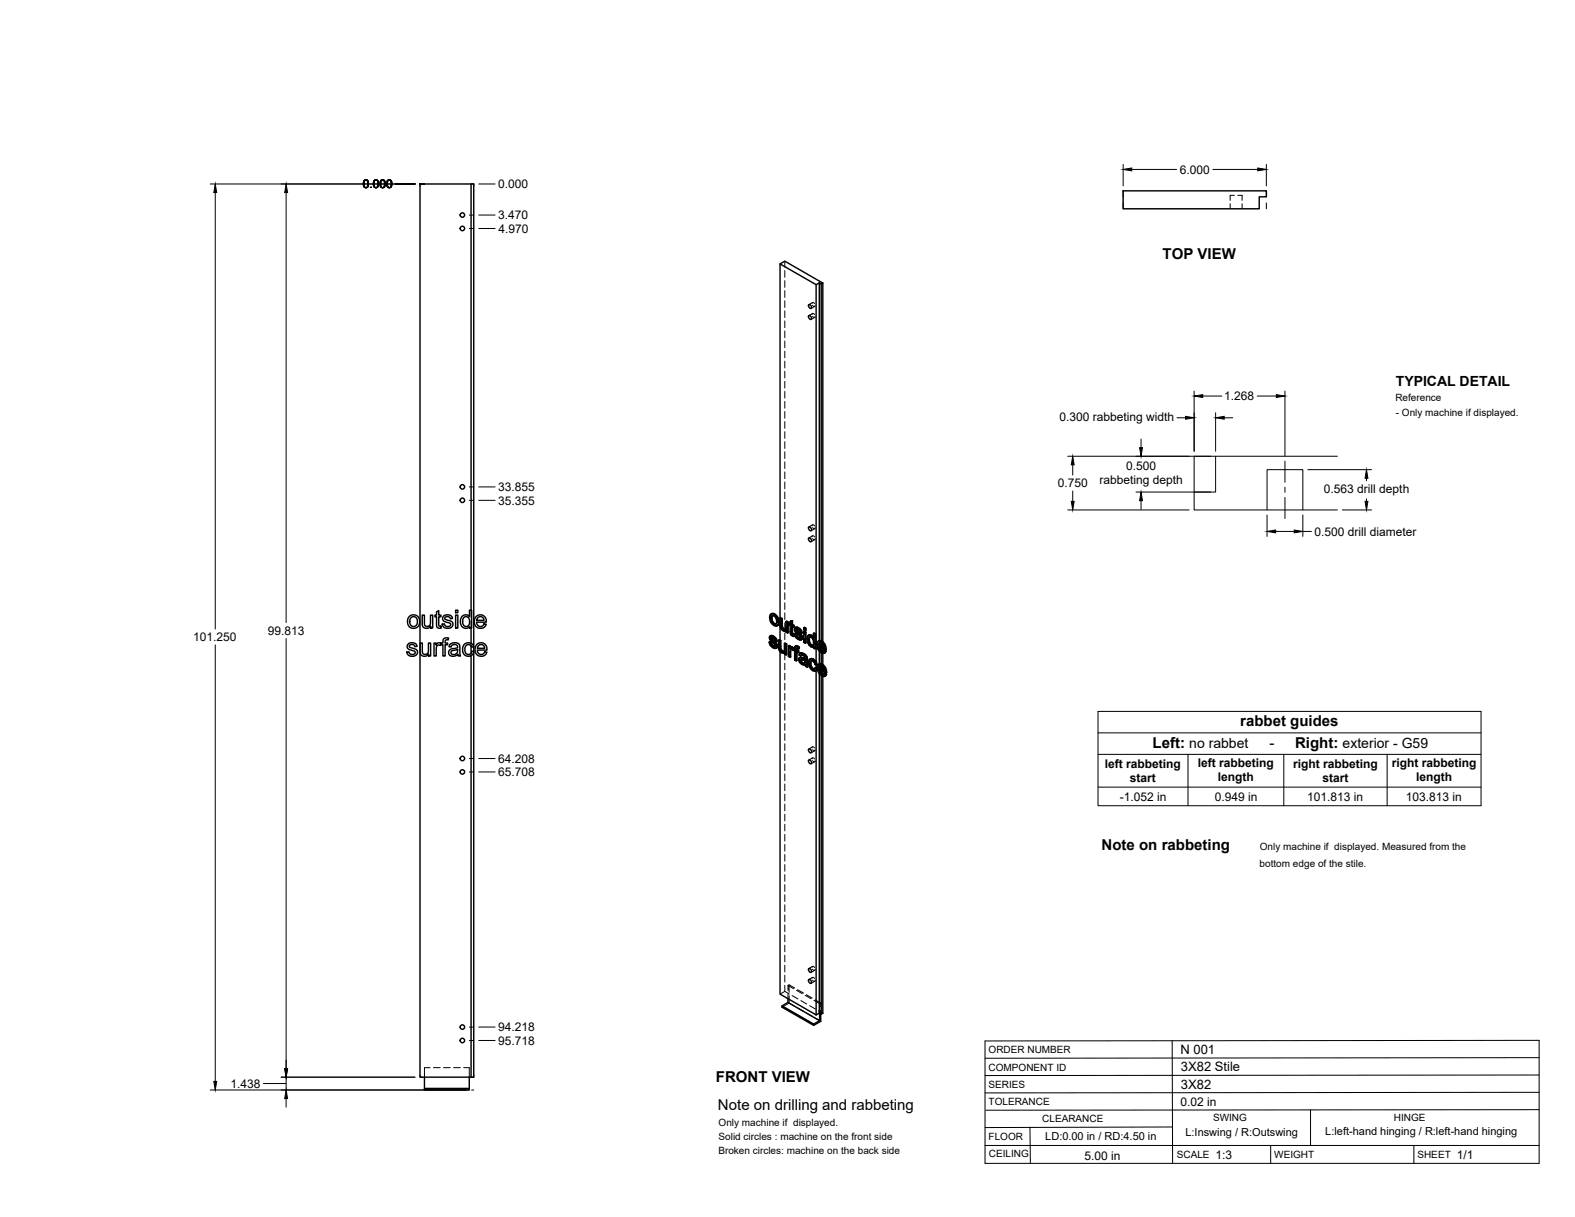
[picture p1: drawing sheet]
<svg xmlns="http://www.w3.org/2000/svg" width="559mm" height="432mm" viewBox="0 0 559 432" stroke-linecap="round" stroke-linejoin="round" font-family="sans-serif">
<!-- layer: Visible -->
<g fill="none" stroke="#000" stroke-width=".51">
<path d="M167.1 65.3v151.2M398.5 67.7h50.8v2.1h-2.5v4.3h-48.3zM276.8 93.6l1.6-.9 13.5 7.7M287 112a.82 .82 0 0 1 .8 .4 .82 .82 0 0 1-.2 1l-.7-.8zM287 108.1a.82 .82 0 0 1 .8 .4 .82 .82 0 0 1-.2 1l-.7-.8zM289.6 101l1.1-.6v126.9M289.6 101l-12.8-7.4v125.7l.5 .3 .3-.1v2.8M289.6 101v133.8M290.7 100.4l.7 .4M291.4 100.8v126.6M291.9 100.4v127.3M291.9 100.4l-.5 .4"/>
<path d="M287 190.8a.82 .82 0 0 1 .8 .5 .82 .82 0 0 1-.2 .9l-.7-.7zM287 186.9a.82 .82 0 0 1 .8 .5 .82 .82 0 0 1-.2 1l-.7-.8zM145.3 218.7a2.31 2.31 0 0 1 3.6 1.7 2.31 2.31 0 0 1-3.4 2.2l-.1-.1a2.81 2.81 0 0 1-.1-3.8zM145.8 219.2l.9-.4 .7 .2 .5 .5 .2 1.6-.8 1.1h-1l-.8-.7-.1-1.3zM149.8 218.2h.8v2.6a1.15 1.15 0 0 0 1.1 1.5 1.15 1.15 0 0 0 1-1.6v-2.5h.8v4.6h-.7v-.6a1.63 1.63 0 0 1-1.9 .7 1.63 1.63 0 0 1-1.1-1.8zM154.9 217.1l.8-.5v1.6h.7v.6h-.7v3.2l.7 .1 .2 .7-.6 .1a1.04 1.04 0 0 1-1.1-1.4v-2.7h-.6v-.6h.6zM157.4 218.5l.9-.3h1.1a1.33 1.33 0 0 1 1.1 1.2l-.7 .1a.99 .99 0 0 0-1-.8 .99 .99 0 0 0-1 .9l2.6 1.1a1.57 1.57 0 0 1-.2 1.9 1.57 1.57 0 0 1-1.9 .3l-.7-.3-.5-.6-.2-.5 .8-.2a1.09 1.09 0 0 0 1.1 1 1.09 1.09 0 0 0 1.1-1l-1.9-.7a1.2 1.2 0 0 1-.9-.8 1.2 1.2 0 0 1 .3-1.3zM161.6 218.2h.8v4.6h-.8zM161.6 216.5h.8v.9h-.8zM163.9 218.8a1.73 1.73 0 0 1 2.7 0v-2.3h.7v6.3h-.7v-.5a1.9 1.9 0 0 1-2.3 .4 1.9 1.9 0 0 1-1-2.1zM164.5 219.2l.9-.4 .9 .4 .3 1.2-.2 1.2a1.26 1.26 0 0 1-1.6 .6 1.26 1.26 0 0 1-.7-1.6zM168.9 218.8a2.15 2.15 0 0 1 2.6-.4 2.15 2.15 0 0 1 1 2.3h-3.4l.2 .8a1.29 1.29 0 0 0 1.2 .8 1.29 1.29 0 0 0 1.2-.9l.8 .1-.5 .8a2.33 2.33 0 0 1-3.2 0 2.33 2.33 0 0 1-.1-3.2z"/>
<path d="M169.5 219.1l.6-.3 .9 .1 .4 .3 .3 .9h-2.6zM273.6 217.8l.7-.2 .5 .2zM273.6 217.8l-.6 1.1 .5 1.9 1.3 1.2 .6 .1 .5-.3M273.6 219.4l.3 1.3M274.1 218.4l-.2 .8M274.6 218l.9 .9a1.64 1.64 0 0 1 .9 1.7M274.8 217.8l1.1 1.2M275.7 219.1l.4 1.7 .3-.2-.2 1.1M277.3 219.6v2.7h.3l.2 .5M277.6 219.5l-.6-.3-.3 .1 .2 3.3 1 1.2 .6 .2 .4-.2M144.8 228.6l.8-.5h1.3a1.33 1.33 0 0 1 1.1 1.2l-.8 .1a1.02 1.02 0 0 0-1-.7 1.02 1.02 0 0 0-1 .7l2.7 1.3a1.65 1.65 0 0 1-.4 1.9 1.65 1.65 0 0 1-2 .1l-.9-.5-.3-.8 .8-.1a1.1 1.1 0 0 0 1.1 .9 1.1 1.1 0 0 0 1.1-1l-2-.7a1.17 1.17 0 0 1-.5-1.9zM149.1 228.2h.7v2.5a1.15 1.15 0 0 0 1.2 1.5 1.15 1.15 0 0 0 1-1.6v-2.4h.8v4.5h-.7v-.6a1.63 1.63 0 0 1-2 .7 1.63 1.63 0 0 1-1-1.8z"/>
<path d="M154 228.2h.7v.7a1.12 1.12 0 0 1 1.8-.6l.6-.1v-.5a1.33 1.33 0 0 1 .6-1.3 1.33 1.33 0 0 1 1.5 0l-.2 .7a.71 .71 0 0 0-.7-.1 .71 .71 0 0 0-.4 .7v.5h.9v.6h-.9v3.9h-.8v-3.9h-.6v-.4l-.3 .6-.3-.1a1.07 1.07 0 0 0-1.1 1.4v2.4h-.8zM159.8 228.5l1.8-.5 1.3 .5 .5 4.2h-.8l-.2-.5a1.75 1.75 0 0 1-1.9 .7 1.75 1.75 0 0 1-1.3-1.7l.8-.9 1.5-.3a.7 .7 0 0 0 .8-.7 .7 .7 0 0 0-.9-.6l-1 .2-.3 .7-.8-.1zM160.2 231l1.4-.3a.43 .43 0 0 1 .6-.2 .43 .43 0 0 1 .1 .5 1.2 1.2 0 0 1-1 1.2 1.2 1.2 0 0 1-1.3-.8zM164.7 228.7a1.96 1.96 0 0 1 3.4 .8l-.8 .1a1.29 1.29 0 0 0-1.7-.8 1.29 1.29 0 0 0-.7 1.8l.2 1 .6 .5a1.16 1.16 0 0 0 1.7-1l.7 .1-.3 .9a2.18 2.18 0 0 1-2.9 .4 2.18 2.18 0 0 1-.7-2.9zM167.1 222.8v5.4M167.1 229.2v2.5M167.1 232.6v149.6M168.1 231.2v-165.9h-19.1v316.9h18.1M168.1 231.4v150.8h-1M169.1 228.7a2.15 2.15 0 0 1 2.6-.4 2.15 2.15 0 0 1 1.1 2.4h-3.4l.1 .7a1.29 1.29 0 0 0 1.3 .8 1.29 1.29 0 0 0 1.2-.9l.8 .1-.5 .8a2.35 2.35 0 0 1-3.2-.1 2.35 2.35 0 0 1-.1-3.2zM169.8 229l.5-.3a1.27 1.27 0 0 1 1.7 1.3h-2.6zM272.9 227.8l.5 .2"/>
<path d="M273.3 225.6l1.1 .1M273.4 228l.3-.1 .2 .7-.2 .2zM273.5 226.5l.1 .3 .2-.2 .2 .3M273.6 226.8l.2 .2 .3-.1 1.3 1.2M273.6 225.5l-.4 .2M273.7 228.8l.6 .5h.7M273.7 225.7l.5 .2 .2-.2 .7 .5M273.7 227.9l-.6-.2-.2 .1 .4 1.2 .7 .7a1.05 1.05 0 0 0 1.4 .2M273.8 227l1.2 1.2 .4-.1 .3 .5M273.8 226.3h.1M273.8 226.6v-.3l-.3 .1a1.11 1.11 0 0 1 1.4 1l.5 .2M273.9 220.7l.3-.2 .6 .8h-.3z"/>
<path d="M273.9 228.6l.6 .6M274 225.5l-.9 .2-.1 .8 .3 .8 1.6 1.5-.1 .7M274.2 225.9l.6 .5 .3-.2 .4 .6M274.2 220.5l-.3-1.3-.3 .2v-.3l.3-.6 .3-.1 .8 .5 .5 1.3-.2 1.1-.7 .1M274.3 229.3l.5 .2M274.8 226.4l.5 .6 .2-.2 .2 .7-.3 .1-.1-.6M274.8 221.3l.5 .1M274.9 229.4l-.1 .1M275.1 228.2l.3 .6 .3-.2 .1 .7M275.4 228.8l.2 .6 .2-.1-.1 .5M275.6 229.4l-.2 .5 .3-.1-.4 .2M276.1 220.8l-.2 1 .3-.1-.5 .4"/>
<path d="M276.2 227.1l.6 .3 .3-.1v2.8M276.8 231.1v121.6l12.8 7.4M276.8 227.4v2.8l.3-.1 .2 .5M276.8 222.1v5M276.8 230.2l.2 .5 .3-.1 .4 .4M277 230.7l.4 .4h.8l-.3 .1M277.1 227.3l-.6-.3-.3 .1v2.5l.2 1.1 .7 .8a.84 .84 0 0 0 1.3 .1M277.3 222.4l.2 .5 .3-.1 .4 .4M277.4 231.1l.5 .1M277.5 222.9l.5 .4h.7M278 223.3l.4 .2M278.3 228.3l.5 .3 .3-.1v3.7l-.3 .2v-3.8"/>
<path d="M278.4 231.6v.5l.4 .3M278.4 231.6l-.2 .1M278.7 223.3l-.3 .2M278.7 223.2l-.3 .3M278.8 220.5l.6 .4 .3-.2v3.8l-.3 .1v-3.7M278.9 223.8v.5l.5 .3M278.9 223.8l-.2 .1M279.1 228.5l-.5-.3-.3 .1v2.5l-.4 .4M279.7 220.7l-.6-.3-.3 .1-.1 2.7M279.7 229.2l.5 .2 .3-.1v.4l.3-.2M280.2 229.4v.6l.6-.5 .4 .1M280.3 221.1l-.4 .1v.5l.4 .2 .1 2.9 .7 .9h.7l-.1-.6h-.5"/>
<path d="M280.3 220.5l.9-.3v1.4M280.4 230.6l.1 2.5-.2 .1v-2M280.5 229.3l-.5-.3-.3 .2v3.7l.6 .3M280.6 229.7l.6-.1 .5 .4M280.7 230.3l-.1 .1M280.9 220.4v1.3l.3-.1 .5 .3M280.9 221.7l.6 .3 .2-.1v.5l-.2 .1v-.5M280.9 229.7l.6 .4M280.9 224.8l.6 .2M281 225l.7 .1M281.2 220.2l-.9 .3v.9l-.4-.2M281.2 222.4v2.2"/>
<path d="M281.3 230.8l-.8-.4v.7M281.5 222.5l-.6-.3v2.5l.4 .1M281.5 230.6l.4 .3v3.3l.6 .3M281.5 230.6v-.2l-.2 .4M281.5 225.2v.6M281.5 230.7l-.2 .1M281.7 230l.2 .1M281.8 224.9l.5 .2M282.2 222.7h1.1M282.3 229.3h.8l.5 .3M282.3 225.1l.3-.2 .3 .7-.3 .2zM282.4 223.5v.3l.3-.2 .3 .3"/>
<path d="M282.4 223.8l.3 .2a1.11 1.11 0 0 1 1.3 .8l.2 .3M282.5 230.7l.6 .4 .3-.2v.5l-.3 .2v-.5M282.5 222.5l-.4 .2M282.6 229.1l-.4 .2M282.6 225.8l.5 .5h.8M282.6 222.7l.5 .2 .2-.2 .7 .5M282.6 224.9h-.8l.6 1.3 1.1 .8 .8-.1M282.7 224l1.3 1.3 .2-.2 .4 .6M282.7 223.3v.1M282.7 223.6v-.2h-.3a1.12 1.12 0 0 1 1.4 1.1l.6 .2M282.8 231.4v2.9l-.3 .2v-3.3l.6 .4M282.8 230v.6"/>
<path d="M282.9 229.4l.5 .4 .2-.2-.3 .7 .1-.5M282.9 225.6l.5 .6M282.9 222.5l-.9 .3-.1 .7 .5 1 1.3 1.2 .2 .5-.2 .3M283.1 222.9l.6 .5 .3-.2 .4 .6M283.1 229.3l-.5-.2-.5 .3-.2 1-.4-.3 .2-.1M283.1 226.3l.6 .2M283.3 230.3a.4 .4 0 0 0-.5-.4 .4 .4 0 0 0-.3 .5v.3l.3-.1 .6 .3M283.7 223.4l.5 .6 .2-.2 .2 .7-.2 .2-.2-.7M283.8 233.4l.8-.1 1 .4M283.8 226.5h-.1M284 234.3l.1 .5 .3-.1 .5 .4M284 225.3l.3 .5 .3-.1 .2 .6"/>
<path d="M284 234.1v.2l.2-.1 .2 .5M284 233.2l-.4 .2M284.1 234.8l.5 .5h.9M284.2 234l-.2 .1M284.2 231.8l.7 .3 .3-.2 .7 .5M284.2 234l.8 .2a.64 .64 0 0 1 .6 .6 .64 .64 0 0 1-.4 .7M284.3 234l-.1 .2M284.3 225.8l.2 .6 .3-.1-.2 .5M284.4 232.4l-.4 .4a.92 .92 0 0 1 1-.3 .92 .92 0 0 1 .6 .9v.5l-1.4-.5M284.4 233.2l-.9 .3-.1 .8 .5 1 1 .6a.61 .61 0 0 1 .9 .5l.6 .3M284.5 226.4l-.2 .5 .3-.1-.4 .3M284.5 231.6l-.7 .2"/>
<path d="M284.6 235.3h.9M284.9 232.1l.7 .5 .3-.2 .4 .5M285.1 224.2l.3-.2 .6 .3-.3 .2zM285.1 222.7l.3-.1 .6 .3-.3 .1zM285.1 224.2v3.7l.6 .3M285.1 222.7v.8l.6 .3M285.2 231.9l-.7-.3-.8 .3-.2 .5 .5 .4M285.6 232.6l.4 .5 .3-.2 .1 .5M286 224.3v3.8l-.3 .1v-3.7M286 222.9v.7l-.3 .2v-.8M286 233.1l.2 .5 .2-.2 .1 2.6M286.2 233.6v2.6l.3-.2 .1 .6-.2 .1-.2-.5"/>
<path d="M286.9 227.1l.2 1.2M287 225.4h1l.5 .4M287.1 226.1l.9 .2 .6 1v1.4l-.4 .4-.4-.1M287.1 226.1l-.2 1 .3-.2 .2 1.2M287.1 228.3l.3-.2 .7 .7-.4 .1zM287.2 226.1h-.1M287.3 225.2l-.6 .3M287.4 226l-.2 .9M287.4 235.5a1.17 1.17 0 0 0 .7 1.3l.5 .5M287.6 233.8l.8 .2 .2-.1 .9 .8M287.7 236.7l.7 .7h.6M287.7 225.6l.5 .4h.4"/>
<path d="M287.9 233.7l-.6 .2M287.9 234.4l-.2 .9M288 225.4l-.7-.2-.6 .3-.4 1 .2 1.4 .9 1.4a.76 .76 0 0 0 1.2 .1M288.1 228.8l.3 .1M288.4 234l.8 .8 .3-.1 .4 1.1-.2 .2-.5-1.2M288.6 224.7l.5 .3 .3-.1v5.2l-.3 .1v-5.2M288.6 229.4v.5l.5 .3M288.6 229.5l-.2 .1M288.6 233.9l-1-.1a2.25 2.25 0 0 0-.1 3.3l.9 .9 .9 .1M289.2 237l.5 .4M289.4 224.9l-.5-.3-.3 .1v1.9l-.4-.6M289.6 235.9v1"/>
<path d="M289.6 237.9v122.2M289.7 236l-.6-.2-.5-1.1-.7-.3-.3 .3-.2 .8 .3-.2 .3 1.3M289.7 237.4l.3-.2-.2 .5-.5 .4zM290 237.2l-.5-.4-.3 .2a.49 .49 0 0 1-.3 .5 .49 .49 0 0 1-.5-.1M290.3 227.5h.6a1.83 1.83 0 0 1 1.8 1.1M290.4 235.7h.7a1.72 1.72 0 0 1 1.8 1.1M290.6 236.9l1.8 1.1-.6-1.4a.62 .62 0 0 0-.8-.3 .62 .62 0 0 0-.4 .6l.3-.1 1.5 .8M290.7 239v120.5l-1.1 .6M290.7 231v4.6M290.7 230.4l.7 .7 .7-.1M290.7 229.4l.3 .8M290.9 228l-.2 .6"/>
<path d="M290.9 238.5a1.08 1.08 0 0 0 1.3 .7h.1M290.9 237.6l.2 .8M291 236.3l-.1 .5M291.3 227.6l.9 .9a1.73 1.73 0 0 1 .9 1.8M291.4 228.2l.6 .6 .2 1-1.8-1.1M291.4 228.2l-.7-.1-.3 .6 .3-.1 1.5 .8M291.4 228.2v.7M291.4 229.8v.9M291.4 231.6v3.9M291.4 236.3v.7M291.4 237.9v.8M291.4 239.7v120.1"/>
<path d="M291.4 231.1l.5 .1M291.5 235.9l.9 .8a1.68 1.68 0 0 1 .9 1.8M291.5 239.3l.6 .1M291.6 227.5l-1.1-.1-.5 .4-.2 .8 .4 1.8 1.2 1.2M291.8 235.7l-.7-.2-.9 .5-.2 .8 .2 1.4 .7 1.1 1.1 .7 .7-.1 .6-.7M291.9 240v119.5l-.5 .3M291.9 228.7v.6M291.9 230.1v.9M291.9 231.8v4M291.9 236.7v.7M291.9 238.2v1M292 231.1l-.1 .1"/>
<path d="M292.2 239.3l-.1 .1M292.2 230.8l.6 .4M292.4 228.8l.4 1.7 .3-.2-.3 .2M292.4 239l.6 .4M292.6 237l.4 1.7 .3-.2-.3 .2M292.8 230.6l-2.4-1.4 .3 1.2 .3-.2 .7 .7M293 238.8l-2.4-1.4 .3 1.1 .2-.1 .7 .7M293.1 231l-.7 .8M293.1 231l-.8 .8-.9-.2M293.1 231l-.6-.4-.6 .6M293.3 239.2l-.7 .7M293.3 239.2l-.6-.4-.6 .6"/>
<path d="M287 269.6a.82 .82 0 0 1 .8 .5 .82 .82 0 0 1-.2 .9l-.7-.7zM287 265.7a.82 .82 0 0 1 .8 .5 .82 .82 0 0 1-.2 .9l-.7-.7zM279.6 354.3v1.4l-2.1 1.2v.5l11.2 6.4v-.5l-11.2-6.4M279.6 355.7l11.2 6.4-2.1 1.2M287 347.5a.82 .82 0 0 1 .8 .5 .82 .82 0 0 1-.2 .9l-.7-.7zM287 343.6a.82 .82 0 0 1 .8 .5 .82 .82 0 0 1-.2 .9l-.7-.7zM290.7 359.5l.7 .3M290.8 359.5v2.6M291.2 359.7v2.7l-2.5 1.4M150.6 382.2v4.6h15.9v-.6h-15.9M166.5 382.2v4"/>
<circle cx="164.1" cy="76.3" r=".79"/>
<circle cx="164.1" cy="81.1" r=".79"/>
<circle cx="164.1" cy="172.8" r=".79"/>
<circle cx="164.1" cy="177.5" r=".79"/>
<circle cx="164.1" cy="273.9" r=".79"/>
<circle cx="164.1" cy="269.1" r=".79"/>
<circle cx="164.1" cy="369.2" r=".79"/>
<circle cx="164.1" cy="364.4" r=".79"/>
</g>
<!-- layer: Hidden -->
<g fill="none" stroke="#000" stroke-width=".35">
<path d="M436.5 72.3v1.8M438 69.3h-1.5v1.8M439.2 69.3h1.5v1.8M440.7 72.3v1.8M278.4 92.7v2.1M278.4 96v2.4M278.4 99.6v2.4M278.4 103.1v2.4M278.4 106.7v2.4M278.4 110.3v2.4M278.4 113.9v2.3M278.4 117.4v2.4"/>
<path d="M288.1 111.6l.3-.4 .6 .4M288.1 107.7l.3-.4 .6 .4M288.2 111.3l-1.2 .7M288.2 107.4l-1.2 .7M288.3 112.2l.5 .4 .4-.4M288.3 108.3l.5 .5 .4-.4M289.1 112.6l-1.3 .7M289.1 108.7l-1.3 .8M278.4 121v2.4M278.4 124.6v2.4M278.4 128.1v2.4M278.4 131.7v2.4"/>
<path d="M278.4 135.3v2.4M278.4 138.9v2.3M278.4 142.4v2.4M278.4 146v2.4M278.4 149.6v2.4M278.4 153.2v2.3M278.4 156.7v2.4M278.4 160.3v2.4M278.4 163.9v2.3M278.4 167.4v2.4M278.4 171v2.4M278.4 174.6v2.4"/>
<path d="M278.4 178.2v2.3M278.4 181.7v2.4M278.4 185.3v2.4M278.4 188.9v2.4M278.4 192.4v2.4M278.4 196v2.4M278.4 199.6v2.4M288.1 190.5l.3-.4 .6 .4M288.1 186.6l.3-.4 .6 .4M288.2 190.1l-1.2 .7M288.2 186.2l-1.2 .7M288.3 191.1l.5 .4 .4-.4"/>
<path d="M288.3 187.2l.5 .4 .4-.4M289.1 191.5l-1.3 .7M289.1 187.6l-1.3 .7M167.1 216.5v2.6M273.3 218.9l.4 1.7-.2 .2M273.8 217.7l-.8 1.4M274.1 218.4l-.2 .1M274.2 218.3l.6 .1-.2 .1M274.8 218.4l.7 .7-.2 .2M275.5 219.1l.3 1.2-.3 .2M276.8 219.3v2.8M277 219.2l.1 2.9-.3 .2"/>
<path d="M278.4 203.2v2.3M278.4 206.7v2.4M278.4 210.3v2.4M278.4 213.9v2.4M278.4 217.4v2.4M167.1 220.3v2.5M167.1 228.2v1M167.1 231.7v.9M168.1 231.2v.2M273.1 227.7l.5 1.1-.3 .2M273.2 226.1l.2 .6-.3 .1M273.3 225.7l-.3 .6"/>
<path d="M273.4 226.7l.3 .5-.3 .2M273.5 225.5l-.5 .3M273.6 228.8l.9 .9-.2 .1M273.7 227.2l1.4 1.4-.3 .1M273.7 220.6l1.1 1.2-.2 .1M273.8 226.3l.1-.2-.3 .2 .3-.2 .6 .2-.3 .1M274.5 226.3l.5 .4-.3 .2M274.5 229.7l.7 .2-.3 .2M274.8 221.8l.9 .2-.3 .1M275 226.7l.2 .6-.3 .1M275.1 229.3h-.1M275.1 229.3l-.2 .1"/>
<path d="M275.1 228.6l.2 .4-.3 .2M275.2 227.3l.5 .2M275.3 229l-.2 .3M275.5 229.9h-.3M275.5 221.3l-.2 .1M275.8 220.3l-.1 .8-.4 .3M275.9 221.9l-.2 .1M276.5 227v2.9l-.3 .2M276.5 229.9l.2 .6-.3 .2M276.7 230.5l.4 .5-.3 .2M276.8 227.1v1.4M276.8 229.7v1.4"/>
<path d="M277.1 222.1l.1 .6-.3 .1M277.1 231l.5 .5-.3 .1M277.2 222.7l.4 .5-.3 .2M277.6 223.2l.5 .4-.2 .2M277.6 231.5l.7 .1 .3-.2-.2 .1M278.1 223.6l.6 .2 .5-.2-.2 .2M278.2 231.1h.1M278.3 231l-.2 .2M278.4 221v2.4M278.4 224.6v2.4M278.4 228.2v2.3M278.4 231.7v2.4"/>
<path d="M278.4 235.3v2.4M278.4 238.9v2.4M278.5 230.9l-.3 .2M278.6 228.2v2.4l-.4 .4M278.6 231.4v.6l-.2 .1M278.6 232l.5 .2M278.7 223.3h.1M278.9 223.2l-.3 .2M279 223.1l-.3 .2M279.1 220.4v2.4l-.4 .4M279.2 223.6v.6l-.3 .1M279.2 224.2l.5 .3"/>
<path d="M280 231.5v1.2l-.3 .2M280 232.7l.5 .4M280 229v1.3M280.2 221.5l.4 .2-.3 .2M280.2 221v.5l-.3 .2M280.3 221.1l.3 .1M280.5 229.7v.1M280.5 230.4l.7-.2-.3 .2M280.6 221.7l.1 3-.3 .2M280.6 220.3v.9l-.3 .2M280.7 230.3l.1-.1-.2 .1M280.7 224.7l.2 .4-.3 .2"/>
<path d="M280.7 229.6l-.5 .4M280.9 222.2l.3-.1v.3M280.9 225.1l.5 .4-.3 .2M281.2 230.2l.4 .4M281.2 222.1l.5 .3M281.4 225.5l.4 .2M281.5 230.4l.2-.2-.1 .4M281.7 230.5l.5 .3-.3 .1M281.7 230.2l-.1 .4M281.7 230.1l-.2 .2M281.9 230.1l.3 .2M282 224.7l.5 1.1-.3 .2"/>
<path d="M282.1 223.1l.2 .6-.3 .1M282.2 230.8v3.2l-.3 .2M282.2 234l.6 .3M282.2 222.7l-.3 .6M282.3 223.7l.3 .5-.3 .2M282.3 229.3l-.1 1-.3 .1M282.4 222.5l-.4 .4M282.4 229.2l-.4 .3M282.5 225.8l.9 .9-.3 .2M282.5 231.2l.3-.1v.3M282.6 223.3l.2-.2-.1 .2M282.6 230l.3-.2-.1 .2"/>
<path d="M282.6 224.2l1.4 1.4-.3 .1M282.8 231.1l.6 .3M282.8 223.1l-.3 .2M282.8 223.1l.6 .2-.3 .1M282.9 229.8l.3 .1-.2 .2M283.2 229.9l.3 .2M283.4 223.3l.5 .4-.3 .2M283.4 226.7l.7 .2-.3 .2M283.7 233.8l.2 1-.2 .2M283.7 231.9l.3-.2-.5 .7M283.7 232.2l.6 .4M283.8 233.4l-.4 .6"/>
<path d="M283.9 226.3h.1M283.9 223.7l.2 .6-.3 .2M283.9 233.3l-.4 .3M283.9 234.8l.9 .8-.3 .1M284 226.3l-.2 .2M284 225.6l.2 .4-.3 .2M284.1 224.3l.5 .2M284.2 226l-.2 .3M284.3 232.4l.3-.2-.2 .2M284.3 233.9l-.1 .1M284.4 233.8l-.2 .2zM284.4 233.8l-.3 .2"/>
<path d="M284.4 226.9h-.3M284.5 233.8l1.4 .5-.3 .1M284.6 232.2l.5 .2-.3 .1M284.8 235.6l.6 .2-.3 .1M285.1 232.4l.6 .6-.2 .1M285.4 235.8l.6-.1-.3 .2M285.4 226.5v1.3l-.3 .1M285.4 222.6v.7l-.3 .2M285.4 227.8l.6 .3M285.4 224v1.3M285.4 223.3l.6 .3M285.6 233.7l.3 .1"/>
<path d="M285.7 235.2l-.3 .2M285.7 233l.2 .6-.3 .2M285.8 235.1l-.3 .2M285.9 234.3v.7l-.4 .2M285.9 233.6l-.3 .3M286 235.7l.1 .5-.3 .2M286.1 236.2l.5 .4M286.6 226.6l.2 1.1-.3 .2M286.8 225.6l-.2 1-.3 .1M286.8 227.7l.5 1-.3 .1M287 225.3l-.5 .5M287.1 235l.5 1.7-.3 .1"/>
<path d="M287.3 228.7l.7 .6-.3 .2M287.3 234l-.2 1-.2 .2M287.4 225.9l.6 .1-.3 .1M287.4 225.9v.1M287.5 225.9l-.3 .2 .2-.2M287.6 236.7l1 1.1-.2 .2M287.6 233.7l-.6 .5M287.9 234.4l-.2 .1M288 234.4h.7l-.3 .2M288 229.3h.9l-.2 .1M288 226l.7 .7-.3 .1M288.6 226l.3 .4"/>
<path d="M288.6 237.8l.9 .2M288.7 234.4l.4 .5-.3 .1M288.7 228.9h-.3M288.7 226.7l.2 1.2-.3 .2M288.9 224.6v1.8l-.3 .2M288.9 229.3v.5l-.3 .1M288.9 229.8l.5 .3M288.9 227.9l-.1 .8-.4 .3M289.1 234.9l.3 .7-.3 .2M289.2 237.4h-.2M289.4 235.6l.5 .2M289.5 236.8l-.6 .7"/>
<path d="M289.6 234.8v1.1M289.6 236.9v1M290 237l.7-1.4v3.4M290.1 228.6l.4 1.7-.3 .1M290.3 236.8l.4 1.7-.3 .1M290.4 229.2l.3-.1v.3M290.5 230.3l1.2 1.1-.3 .2v-.9M290.5 227.4l-.7 1.4M290.6 237.4l.3-.1v.3M290.7 227.3v1.3M290.7 229.8v1.2M290.7 229.1l2.4 1.4"/>
<path d="M290.7 238.5l1.1 1.1-.3 .2M290.9 237.3l2.4 1.4M290.9 228l-.2 .1M291 236.3l.2-.2-.3 .2M291.2 236.1l.6 .1-.3 .2M291.4 227.4v.8l.2-.2-.6-.1M291.4 228.9v.9M291.4 235.5v.8M291.4 237v.9M291.4 238.7v1M291.6 228l.7 .8-.3 .1M291.7 231.4l.9 .2-.3 .2"/>
<path d="M291.8 236.2l.7 .8-.3 .1M291.8 239.6l1 .3-.3 .1M291.9 227.7v1M291.9 229.3v.8M291.9 231v.8M291.9 235.8v.9M291.9 237.4v.8M291.9 239.2v.8M292.1 231h.1M292.2 229.4l.3 .2M292.2 231h.1M292.3 228.8l.2 .8-.3 .2"/>
<path d="M292.4 237.6l.3 .2M292.4 239.2l-.3 .2M292.5 237l.2 .8-.3 .2M292.5 230.6l-.3 .4M292.7 238.8l-.4 .4M292.7 231.6h-.1M292.9 239.8l-.1 .1M278.4 242.4v2.4M278.4 246v2.4M278.4 249.6v2.4M278.4 253.2v2.3M278.4 256.7v2.4"/>
<path d="M278.4 260.3v2.4M278.4 263.9v2.4M278.4 267.5v2.3M278.4 271v2.4M278.4 274.6v2.4M278.4 278.2v2.3M288.1 269.3l.3-.4 .6 .4M288.1 265.4l.3-.4 .6 .4M288.2 268.9l-1.2 .7M288.2 265l-1.2 .7M288.3 269.9l.6 .4 .3-.4M288.3 266l.6 .4 .3-.4"/>
<path d="M289.1 270.3l-1.3 .7M289.1 266.4l-1.3 .7M278.4 281.7v2.4M278.4 285.3v2.4M278.4 288.9v2.4M278.4 292.5v2.3M278.4 296v2.4M278.4 299.6v2.4M278.4 303.2v2.4M278.4 306.7v2.4M278.4 310.3v2.4M278.4 313.9v2.4"/>
<path d="M278.4 317.5v2.3M278.4 321v2.4M278.4 324.6v2.4M278.4 328.2v2.4M278.4 331.7v2.4M278.4 335.3v2.4M278.4 338.9v2.4M278.4 342.5v2.3M278.4 346v2.4M278.4 349.6v2.1M278.4 351.7l-1.6 1M278.4 351.7l1.6 1"/>
<path d="M279.6 351.4v-1.7l.4-.3v2.7M279.6 352.6v1.7M279.6 349.7l2 1.1M280 355.9l-2.5 1.5M280 353.3v2.6M280 349.4l2 1.2M280 355.9l2 1.2M281.1 353.3l2 1.1M282.6 351.4l2.1 1.2M283 351.2l2.1 1.1M283 357.7l2.1 1.1M284.1 355l2.1 1.2"/>
<path d="M285.7 353.2l2.1 1.2M286.1 352.9l2.1 1.2M286.1 359.4l2.1 1.2M287.3 356.8l2 1.2M288.1 347.2l.3-.4 .6 .4M288.1 343.3l.3-.4 .6 .4M288.2 346.8l-1.2 .7M288.2 342.9l-1.2 .7M288.3 347.8l.5 .4 .4-.4M288.3 343.9l.5 .4 .4-.4M288.8 355l2 1.1 .4-.2M289.1 348.2l-1.3 .7"/>
<path d="M289.1 344.3l-1.3 .7M289.2 354.7l2 1.2M290.3 358.6l1.6 .9M290.8 356.1v3.4M291.2 355.9v1.3M291.2 358.4v1.3M152.6 378.8h-2v3.4M153.8 378.8h2.4M157.4 378.8h2.3M160.9 378.8h2.4M164.5 378.8h2v3.4M289.2 361.2l2 1.2"/>
</g>
<!-- layer: Reference -->
<g fill="none" stroke="#000" stroke-width=".35">
<path d="M149 65.3h1.6zM149.8 65.3h-.8h1.6h-1.6v.8M166.5 76.3h1.6M167.3 65.3h.8v.8M398.5 67.7v2.1M398.5 72v2.1M449.3 67.7v2.1M449.3 72v2.1M166.5 81.1h1.6M166.5 172.8h1.6M166.5 177.5h1.6M431.3 161.9v12.7h-7.6"/>
<path d="M474.5 161.9h-50.8v19h50.8M449.5 180.9v-14.3h12.7v14.3M166.5 269.1h1.6M166.5 273.9h1.6M166.5 364.4h1.6M166.5 369.2h1.6M149 381.4v.8h.8M167.3 386.8h.8M168.1 381.4v.8h-.8"/>
</g>
<!-- layer: Hidden Narrow -->
<path d="M274.6 228l-.3 .2M276.5 229.3l-.3 .2M277 221.5l-.3 .2M278.6 230.2l-.3 .1M279.1 222.4l-.3 .1M280.6 223.9l-.3 .2M282.2 229.9l-.3 .1M283.5 225l-.3 .2M285 234l-.3 .1M285.9 234.5l-.3 .2" fill="none" stroke="#000" stroke-width=".35"/>
<!-- layer: Visible Narrow -->
<path d="M274.5 227.3l-.2 .2M277.1 229.4l-.3 .1M277.6 221.6l-.3 .1M281.2 224.3l-.3 .1M282.8 230.2l-.3 .2M283.4 224.3l-.3 .2M284.9 233.4l-.3 .2M286.5 234l-.3 .2M286.5 234.9l-.3 .2" fill="none" stroke="#000" stroke-width=".35"/>
<!-- layer: Titleblock -->
<path d="M349.5 369.3l196.6-.2v43.7h-196.6zM415.9 369.3l.1 43.5M546.1 375.3l-196.6 .2M365.4 399.9l.2 12.9M416 399.9l-66.5 .2M465 393.7v12.7M546.1 393.7l-196.3 .2M546.1 387.6l-196.6 .2M546.1 381.4l-196.6 .2M349.5 406.4h196.6M450.8 406.4v6.4M501.6 406.4v6.4" fill="none" stroke="#000" stroke-width=".36"/>
<!-- layer: FD_Dimensions -->
<g fill="none" stroke="#000" stroke-width=".35">
<path d="M398.5 58.3v7.7M449.3 58.3v7.7M74.6 65.3h72.6M76.4 68.3v154.9M101.5 68.3v152.6M169.8 65.3h5.9M169.8 76.3h5.9M401.5 60.1h16M430.3 60.1h15.9M169.8 81.1h5.9M423.7 138.7v21.4M455.9 138.7v23.1"/>
<path d="M404.8 155.8v3M417.6 148.2h3M426.7 140.5h6.8M431.3 146.5v13.6M434.3 148.2h3.1M446 140.5h6.8M169.8 172.8h5.9M169.8 177.5h5.9M378.8 161.9h50.7M380.6 164.9v3.7M380.6 174.2v3.7M403.1 174.6h26.4"/>
<path d="M404.8 177.6v3.1M464 166.6h22.6M484.8 169.7v.9M484.8 177v.9M378.8 180.9h43.1M449.5 182.7v7.6M452.6 188.6h6.6M462.2 182.7v7.6M462.2 188.6h3.1M476.2 180.9h10.4M76.4 228.8v154.9M101.5 226.6v152.5"/>
<path d="M169.8 269.1h5.9M169.8 273.9h5.9M169.8 364.4h5.9M169.8 369.2h5.9M74.6 386.7h90.9M93.5 384.5h8M99.7 382.2h47.5M101.5 382.2v4.5M101.5 389.8v3"/>
</g>
<g fill="#000" stroke="#000" stroke-width=".35">
<path d="M398.5 60.1l3-.5v1zM446.2 59.6l3.1 .5-3.1 .5zM76.4 65.3l.5 3h-1zM101.5 65.3l.5 3h-1zM404.3 158.8h1l-.5 3.1zM420.6 147.7l3.1 .5-3.1 .5zM423.7 140.5l3-.5v1zM431.3 148.2l3-.5v1zM452.8 140l3.1 .5-3.1 .5zM380.6 161.9l.5 3h-1zM380.1 177.9h1l-.5 3zM404.8 174.6l.5 3h-1z"/>
<path d="M484.3 177.9h1l-.5 3zM484.8 166.6l.5 3.1h-1zM449.5 188.6l3.1-.6v1.1zM459.2 188l3 .6-3 .5zM101 379.1h1l-.5 3.1zM75.9 383.7h1l-.5 3zM101.5 386.7l.5 3.1h-1z"/>
</g>
<!-- layer: Smart Centers -->
<path d="M455.9 163.6v7.5M455.9 172.9v1.8M455.9 176.5v7.5" fill="none" stroke="#000" stroke-width=".35"/>
<!-- layer: Custom Tables -->
<path d="M389.6 252.4h135.9v33.5h-135.9zM389.6 260h135.9M389.6 267.7h135.9M389.6 279.3h135.9M421.5 267.7v18.2M455.5 267.7v18.2M492.1 267.7v18.2" fill="none" stroke="#000" stroke-width=".35"/>
<g font-size="5.3">
<text x="412.5" y="92">TOP VIEW</text>
<text x="440" y="257.6">rabbet guides</text>
<text x="408.9" y="265.2">Left: no rabbet</text>
<text x="450.4" y="265.2">-</text>
<text x="459.5" y="265.2">Right: exterior - G59</text>
<text x="390.9" y="301.7">Note on rabbeting</text>
<text x="254" y="383.9">FRONT VIEW</text>
<text x="254.7" y="393.8">Note on drilling and rabbeting</text>
</g>
<text font-size="5" x="495.2" y="136.9">TYPICAL DETAIL</text>
<g font-size="4.6">
<text x="418.8" y="373.8">N 001</text>
<text x="419" y="380.2">3X82 Stile</text>
<text x="419" y="386.2">3X82</text>
</g>
<g font-size="4.3">
<text x="418.6" y="61.6">6.000</text>
<text x="128.7" y="66.8">0.000</text>
<text x="176.8" y="66.8">0.000</text>
<text x="176.8" y="77.8">3.470</text>
<text x="176.9" y="82.6">4.970</text>
<text x="434.3" y="142">1.268</text>
<text x="375.9" y="149.3">0.300 rabbeting width</text>
<text x="399.5" y="166.8">0.500</text>
<text x="375.3" y="172.9">0.750</text>
<text x="390" y="171.9">rabbeting depth</text>
<text x="176.8" y="174.3">33.855</text>
<text x="176.8" y="179">35.355</text>
<text x="469.7" y="174.9">0.563 drill depth</text>
<text x="466.4" y="190">0.500 drill diameter</text>
<text x="68.5" y="227.5">101.250</text>
<text x="95" y="225.2">99.813</text>
<text x="176.8" y="270.6">64.208</text>
<text x="176.8" y="275.4">65.708</text>
<text x="392" y="272.4">left rabbeting</text>
<text x="425" y="272">left rabbeting</text>
<text x="458.8" y="272.4">right rabbeting</text>
<text x="493.8" y="272">right rabbeting</text>
<text x="400.9" y="277.5">start</text>
<text x="432.1" y="277.1">length</text>
<text x="469.2" y="277.5">start</text>
<text x="502.4" y="277.1">length</text>
<text x="397.3" y="284.1">-1.052 in</text>
<text x="431" y="284.1">0.949 in</text>
<text x="463.8" y="284.1">101.813 in</text>
<text x="498.8" y="284.1">103.813 in</text>
<text x="176.8" y="365.9">94.218</text>
<text x="176.8" y="370.7">95.718</text>
<text x="81.7" y="386">1.438</text>
<text x="418.8" y="392.4">0.02 in</text>
<text x="384.8" y="411.6">5.00 in</text>
<text x="431.3" y="411.1">1:3</text>
<text x="516.9" y="411.1">1/1</text>
</g>
<g font-size="3.9">
<text x="370.9" y="404.5">LD:0.00 in / RD:4.50 in</text>
<text x="420.6" y="403.1">L:Inswing / R:Outswing</text>
<text x="470.2" y="402.8">L:left-hand hinging / R:left-hand hinging</text>
</g>
<g font-size="3.5">
<text x="495.1" y="142.4">Reference</text>
<text x="495.2" y="147.5">- Only machine if displayed.</text>
<text x="447" y="301.7">Only machine if displayed. Measured from the</text>
<text x="446.9" y="307.7">bottom edge of the stile.</text>
<text x="350.8" y="373.6">ORDER NUMBER</text>
<text x="350.8" y="379.9">COMPONENT ID</text>
<text x="350.8" y="386.1">SERIES</text>
<text x="350.8" y="392.2">TOLERANCE</text>
<text x="255" y="399.4">Only machine if displayed.</text>
<text x="369.8" y="398.1">CLEARANCE</text>
<text x="430.4" y="397.8">SWING</text>
<text x="494.5" y="397.6">HINGE</text>
<text x="255" y="404.5">Solid circles : machine on the front side</text>
<text x="350.8" y="404.5">FLOOR</text>
<text x="254.9" y="409.6">Broken circles: machine on the back side</text>
<text x="350.8" y="410.5">CEILING</text>
<text x="417.5" y="410.9">SCALE</text>
<text x="452.1" y="410.9">WEIGHT</text>
<text x="502.9" y="410.9">SHEET</text>
</g>
</svg>
